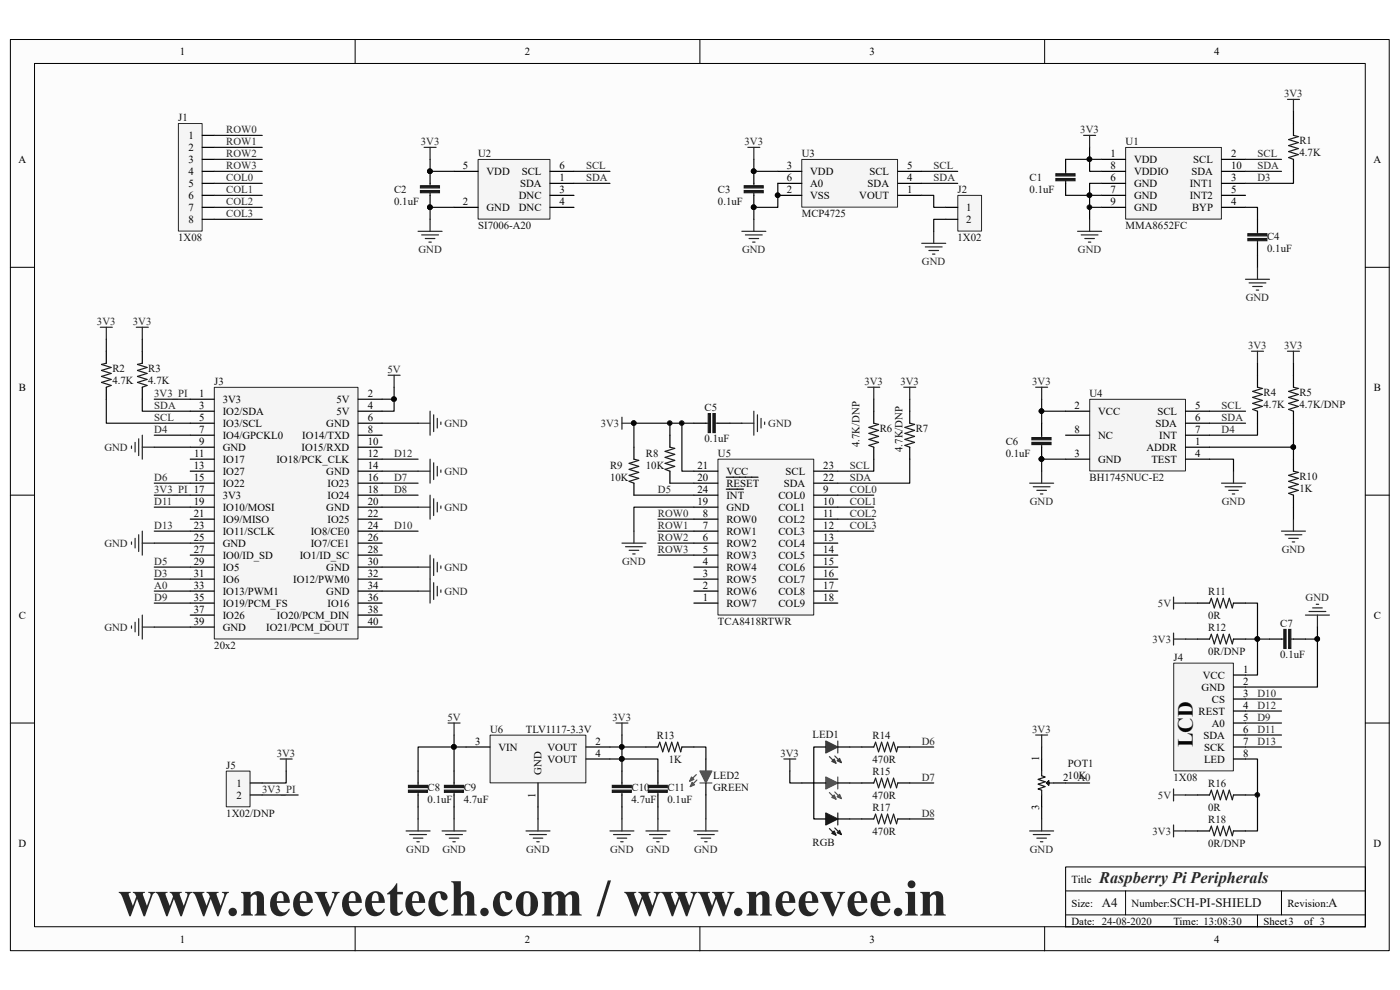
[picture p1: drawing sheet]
<svg xmlns="http://www.w3.org/2000/svg" width="297mm" height="210mm" viewBox="0 0 297 210" stroke-linecap="round" stroke-linejoin="round" font-family="sans-serif">
<path d="M2.2 8.4h292.5v193.3h-292.5z" fill="#fcfcfc"/>
<path d="M2.2 8.4h292.5v193.3h-292.5z" fill="none" stroke="#000" stroke-width=".21"/>
<path d="M7.4 13.5h282.2v183.1h-282.2z" fill="#fcfcfc"/>
<g fill="none" stroke="#000" stroke-width=".21">
<path d="M7.3 13.5h282.3v183.1h-282.3zM75.3 8.4v5.1M148.5 8.4v5.1M221.6 8.4v5.1M2.2 56.7h5.1M289.7 56.7h5.1M2.2 105h5.1M289.7 105h5.1M2.2 153.4h5.1M289.7 153.4h5.1M75.3 196.6v5.1M148.5 196.6v5.1"/>
<path d="M221.6 196.6v5.1M226.1 183.9h63.6v12.7h-63.6zM226.1 189h63.6M226.1 194.1h63.6M238.8 189v5.1M266.8 194.1v2.5M271.9 189v5.1"/>
</g>
<path d="M249 140.7h12.7v22.8h-12.7z" fill="#f5f5f5"/>
<path d="M249 140.7h12.7v22.8h-12.7z" fill="none" stroke="#262626" stroke-width=".21"/>
<g fill="none" stroke="#000" stroke-width=".25">
<path d="M22.6 74.5v2.6M30.2 74.5v2.6M22.6 82.1v2.6M30.2 82.1v2.6M254.1 127.9h2.5M254.1 135.6h2.5M261.7 127.9h2.5M261.7 135.6h2.5M269.3 135.6h2.6M274.4 135.6h2.6M261.7 143.2h2.5M261.7 145.7h2.5"/>
<path d="M261.7 148.3h2.5M261.7 150.8h2.5M261.7 153.4h2.5M261.7 155.9h2.5M261.7 158.5h2.5M254.1 168.6h2.5M254.1 176.3h2.5M261.7 161h2.5M261.7 168.6h2.5M261.7 176.3h2.5"/>
</g>
<path d="M22.6 77.1l-1.1 .2 2.1 .6-2.1 .7 2.1 .6-2.1 .7 2.1 .6-2.1 .6 2.1 .7-1 .3M30.2 77.1l-1 .2 2 .6-2 .7 2 .6-2 .7 2 .6-2 .6 2 .7-1 .3M256.6 127.9l.4-1 .6 2.1 .7-2.1 .6 2.1 .6-2.1 .7 2.1 .6-2.1 .6 2.1 .3-1.1M256.6 135.6l.4-1 .6 2 .7-2 .6 2 .6-2 .7 2 .6-2 .6 2 .3-1M271.9 135.6h.5M273.9 135.6h.5M256.6 168.6l.4-1 .6 2.1 .7-2.1 .6 2.1 .6-2.1 .7 2.1 .6-2.1 .6 2.1 .3-1.1M256.6 176.3l.4-1 .6 2 .7-2 .6 2 .6-2 .7 2 .6-2 .6 2 .3-1" fill="none" stroke="#1c1c1c" stroke-width=".25"/>
<path d="M249 126.7v2.5M249 127.9h2.5M277 130.5h5M277.7 129.7h3.6M278.5 129h2M279.2 128.2h.5M279.5 130.5v2.5M249 167.4v2.5M249 168.6h2.5" fill="none" stroke="#262626" stroke-width=".25"/>
<g fill="#1c1c1c" stroke="#1c1c1c" stroke-width=".25">
<path d="M273.4 133.5h.4v4.1h-.4z" fill-rule="evenodd"/>
<path d="M272.4 133.5h.4v4.1h-.4z" fill-rule="evenodd"/>
</g>
<path d="M104 156h20.3v10.1h-20.3z" fill="#f5f5f5"/>
<path d="M104 156h20.3v10.1h-20.3z" fill="none" stroke="#262626" stroke-width=".21"/>
<g fill="none" stroke="#000" stroke-width=".25">
<path d="M98.9 158.5h5.1M124.3 158.5h5.1M137 158.5h2.6M144.7 158.5h2.5M175.2 158.5h-2.6v15.2h2.6M177.7 158.5h2.6M182.8 158.5h2.6M190.5 158.5h2.5M88.7 163.6v2.5M88.7 168.6v2.6M96.3 163.6v2.5M96.3 168.6v2.6"/>
<path d="M114.1 166.1v5.1M124.3 161h5.1M131.9 163.6v2.5M131.9 168.6v2.6M139.6 163.6v2.5M139.6 168.6v2.6M149.8 161v2.6M149.8 166.1v2.5M170.1 166.1h5.1M177.7 166.1h2.6M177.7 173.7h2.6M182.8 166.1h2.6"/>
<path d="M182.8 173.7h2.6M190.5 166.1h2.5M190.5 173.7h2.5"/>
</g>
<g fill="none" stroke="#262626" stroke-width=".25">
<path d="M95.1 153.4h2.5M96.3 153.4v2.5M86.2 176.3h5M86.9 177h3.6M87.7 177.8h2M88.4 178.6h.6M88.7 173.7v2.6M93.8 176.3h5.1M94.5 177h3.6M95.3 177.8h2M96.1 178.6h.5M96.3 173.7v2.6"/>
<path d="M111.6 176.3h5.1M112.4 177h3.5M113.1 177.8h2.1M113.9 178.6h.5M114.1 173.7v2.6M129.4 176.3h5.1M130.2 177h3.5M130.9 177.8h2.1M131.7 178.6h.5M131.9 173.7v2.6M137 176.3h5.1M137.8 177h3.6"/>
<path d="M138.6 177.8h2M139.3 178.6h.5M139.6 173.7v2.6M147.2 176.3h5.1M148 177h3.5M148.7 177.8h2.1M149.5 178.6h.5M149.8 173.7v2.6"/>
</g>
<g fill="none" stroke="#1c1c1c" stroke-width=".25">
<path d="M139.6 158.5l.4-1 .6 2 .6-2 .7 2 .6-2 .6 2 .7-2 .6 2 .3-1M185.4 158.5l.4-1 .6 2 .6-2 .7 2 .6-2 .6 2 .7-2 .6 2 .3-1M88.7 166.1v.5M88.7 168.1v.5M96.3 166.1v.5M96.3 168.1v.5M131.9 166.1v.5M131.9 168.1v.5M139.6 166.1v.5M139.6 168.1v.5M176 175.8l1.4 1.4M177.1 175.6l1.4 1.4"/>
<path d="M177.7 172.5v2.5M185.4 166.1l.4-1 .6 2 .6-2 .7 2 .6-2 .6 2 .7-2 .6 2 .3-1M185.4 173.7l.4-1 .6 2.1 .6-2.1 .7 2.1 .6-2.1 .6 2.1 .7-2.1 .6 2.1 .3-1.1"/>
</g>
<g fill="#1c1c1c" stroke="#1c1c1c" stroke-width=".25">
<path d="M176.5 176.8l.5-.5 .4 .9z"/>
<path d="M178.1 176.1l.4 .9-.9-.3z"/>
<path d="M175.2 172.5l2.5 1.2-2.5 1.3z"/>
<path d="M94.3 167.6h4v.5h-4z" fill-rule="evenodd"/>
<path d="M94.3 166.6h4v.5h-4z" fill-rule="evenodd"/>
<path d="M129.9 167.6h4v.5h-4z" fill-rule="evenodd"/>
<path d="M129.9 166.6h4v.5h-4z" fill-rule="evenodd"/>
<path d="M86.7 166.6h4v.5h-4z" fill-rule="evenodd"/>
<path d="M86.7 167.6h4v.5h-4z" fill-rule="evenodd"/>
<path d="M137.5 166.6h4.1v.5h-4.1z" fill-rule="evenodd"/>
<path d="M137.5 167.6h4.1v.5h-4.1z" fill-rule="evenodd"/>
</g>
<path d="M147.7 164.3l-1.4 1.4M147.8 165.5l-1.4 1.4M148.5 166.1h2.5M176 168.1l1.4 1.4M177.1 168l1.4 1.4M177.7 164.8v2.6" fill="none" stroke="#4f4f4f" stroke-width=".25"/>
<g fill="#4f4f4f" stroke="#4f4f4f" stroke-width=".25">
<path d="M146.7 164.8l.5 .5-.9 .4z"/>
<path d="M146.8 166l.5 .5-.9 .4z"/>
<path d="M148.5 163.6h2.5l-1.2 2.5z"/>
<path d="M176.5 169.2l.5-.6 .4 .9z"/>
<path d="M178.1 168.5l.4 .9-.9-.4z"/>
<path d="M175.2 164.8l2.5 1.3-2.5 1.3z"/>
</g>
<path d="M177.7 157.2v2.5M176 160.5l1.4 1.4M177.1 160.4l1.4 1.4" fill="none" stroke="#3d3d3d" stroke-width=".25"/>
<g fill="#3d3d3d" stroke="#3d3d3d" stroke-width=".25">
<path d="M176.5 161.5l.5-.5 .4 .9z"/>
<path d="M177.6 161.4l.5-.5 .4 .9z"/>
<path d="M175.2 157.2l2.5 1.3-2.5 1.2z"/>
</g>
<path d="M231.2 84.8h20.3v15.1h-20.3z" fill="#f5f5f5"/>
<path d="M231.2 84.7h20.3v15.2h-20.3z" fill="none" stroke="#262626" stroke-width=".21"/>
<path d="M266.8 79.6v2.5M221 89.8v2.5M221 94.9v2.5M226.1 87.2h5.1M226.1 97.4h5.1M226.1 92.3h5.1M251.5 94.9h5.1M251.5 87.2h5.1M251.5 97.4h5.1M251.5 89.8h5.1M251.5 92.3h5.1M266.8 87.2v2.6" fill="none" stroke="#000" stroke-width=".25"/>
<path d="M221 92.3v.5M221 94.4v.5M266.8 82.1l1 .3-2 .6 2 .7-2 .6 2 .6-2 .7 2 .6-2 .7 1 .3" fill="none" stroke="#1c1c1c" stroke-width=".25"/>
<path d="M221 100v2.5M261.7 100v2.5M218.4 102.5h5.1M219.2 103.3h3.6M220 104h2M220.7 104.8h.5M259.1 102.5h5.1M259.9 103.3h3.6M260.7 104h2M261.4 104.8h.5" fill="none" stroke="#262626" stroke-width=".25"/>
<g fill="#1c1c1c" stroke="#1c1c1c" stroke-width=".25">
<path d="M218.9 92.8h4.1v.5h-4.1z" fill-rule="evenodd"/>
<path d="M218.9 93.8h4.1v.5h-4.1z" fill-rule="evenodd"/>
</g>
<circle cx="221" cy="97.4" r=".49" fill="#0e0e0e" stroke="#0e0e0e" stroke-width=".21"/>
<path d="M238.8 31.3h20.3v15.2h-20.3z" fill="#f5f5f5"/>
<path d="M238.8 31.3h20.3v15.2h-20.3z" fill="none" stroke="#262626" stroke-width=".21"/>
<g fill="none" stroke="#000" stroke-width=".25">
<path d="M226.1 33.8v2.6M226.1 38.9v2.5M233.7 33.8h5.1M233.7 38.9h5.1M233.7 36.4h5.1M259.1 33.8h5.1M259.1 38.9h5.1M259.1 36.4h5.1M274.4 26.2v2.5M274.4 33.8v2.6M233.7 44h5.1M233.7 41.4h5.1"/>
<path d="M259.1 44h5.1M259.1 41.4h5.1M266.8 46.5v2.6M266.8 51.6v2.6"/>
</g>
<path d="M228.6 49.1h5.1M229.4 49.8h3.5M230.1 50.6h2.1M230.9 51.4h.5M231.2 46.5v2.6M264.2 59.2h5.1M266.8 56.7v2.5M265 60h3.6M265.8 60.8h2M266.5 61.5h.5" fill="none" stroke="#262626" stroke-width=".25"/>
<path d="M226.1 36.4v.5M226.1 38.4v.5M274.4 28.7l1 .3-2 .6 2 .6-2 .7 2 .6-2 .7 2 .6-2 .6 1 .4M266.8 49.1v.5M266.8 51.1v.5" fill="none" stroke="#1c1c1c" stroke-width=".25"/>
<g fill="#1c1c1c" stroke="#1c1c1c" stroke-width=".25">
<path d="M224 36.9h4.1v.4h-4.1z" fill-rule="evenodd"/>
<path d="M224 37.9h4.1v.4h-4.1z" fill-rule="evenodd"/>
<path d="M264.7 50.6h4.1v.5h-4.1z" fill-rule="evenodd"/>
<path d="M264.7 49.6h4.1v.4h-4.1z" fill-rule="evenodd"/>
</g>
<path d="M170.1 33.9h20.3v10h-20.3z" fill="#f5f5f5"/>
<path d="M170.1 33.8h20.3v10.1h-20.3z" fill="none" stroke="#262626" stroke-width=".21"/>
<path d="M159.9 36.4v2.5M165 36.4h5.1M165 38.9h5.1M190.5 36.4h5M190.5 38.9h5M159.9 41.4v2.6M165 41.4h5.1M190.5 41.4h5" fill="none" stroke="#000" stroke-width=".25"/>
<g fill="#0e0e0e" stroke="#0e0e0e" stroke-width=".21">
<circle cx="165" cy="41.4" r=".49"/>
<circle cx="159.9" cy="44" r=".49"/>
<circle cx="159.9" cy="36.3" r=".49"/>
</g>
<path d="M159.9 38.9v.5M159.9 40.9v.5" fill="none" stroke="#1c1c1c" stroke-width=".25"/>
<g fill="#1c1c1c" stroke="#1c1c1c" stroke-width=".25">
<path d="M157.9 39.4h4v.5h-4z" fill-rule="evenodd"/>
<path d="M157.9 40.4h4v.5h-4z" fill-rule="evenodd"/>
</g>
<path d="M157.4 49.1h5.1M158.1 49.8h3.6M158.9 50.6h2M159.7 51.4h.5M159.9 46.5v2.6" fill="none" stroke="#262626" stroke-width=".25"/>
<path d="M101.5 33.9h15.2v12.6h-15.2z" fill="#f5f5f5"/>
<path d="M101.4 33.8h15.3v12.7h-15.3z" fill="none" stroke="#262626" stroke-width=".21"/>
<path d="M91.2 36.4v2.5M96.3 36.4h5.1M116.7 38.9h5.1M116.7 36.4h5.1M91.2 41.4v2.6M96.3 44h5.1M116.7 44h5.1M116.7 41.4h5.1M221 161v2.6M221 168.6v2.6M223.5 166.1h2.6" fill="none" stroke="#000" stroke-width=".25"/>
<path d="M91.2 38.9v.5M91.2 40.9v.5M221 163.6v1l.7 .2-1.5 .5 1.5 .5-1.5 .6 1.5 .5-1.5 .5 .8 .2v1M222.3 166.1v-.3l-.3 .3 .5 .5v-1l-.5 .5h1.5M222.3 165.8v.6h.2" fill="none" stroke="#1c1c1c" stroke-width=".25"/>
<g fill="#1c1c1c" stroke="#1c1c1c" stroke-width=".25">
<path d="M89.2 39.4h4v.5h-4z" fill-rule="evenodd"/>
<path d="M89.2 40.4h4v.5h-4z" fill-rule="evenodd"/>
</g>
<g fill="#0e0e0e" stroke="#0e0e0e" stroke-width=".21">
<circle cx="91.2" cy="44" r=".49"/>
<circle cx="91.2" cy="36.3" r=".49"/>
</g>
<g fill="none" stroke="#262626" stroke-width=".25">
<path d="M90 31.3h2.5M91.2 31.3v2.5M158.7 31.3h2.5M159.9 31.3v2.5M229.9 28.7h2.5M231.2 28.7v2.6M273.1 21.1h2.6M274.4 21.1v2.5M88.7 49.1h5.1M89.5 49.8h3.5M90.2 50.6h2.1M91 51.4h.5"/>
<path d="M91.2 46.5v2.6M21.3 69.4h2.5M22.6 69.4v2.6M28.9 69.4h2.6M30.2 69.4v2.6M265.5 74.5h2.5M266.8 74.5v2.6M219.7 82.1h2.6M221 82.1v2.6M249 134.3v2.5M249 135.6h2.5M130.7 153.4h2.5"/>
<path d="M131.9 153.4v2.5M219.7 155.9h2.6M221 155.9v2.6M166.3 161h2.5M167.6 161v2.6M218.4 176.3h5.1M219.2 177h3.6M220 177.8h2M220.7 178.6h.5M221 173.7v2.6M249 175v2.5M249 176.3h2.5"/>
</g>
<path d="M203.2 41.5h5v7.5h-5z" fill="#f5f5f5"/>
<path d="M203.2 41.4h5v7.6h-5z" fill="none" stroke="#262626" stroke-width=".21"/>
<path d="M200.6 44h2.6M200.6 46.5h2.6" fill="none" stroke="#000" stroke-width=".25"/>
<path d="M195.5 51.6h5.1M196.3 52.4h3.6M197.1 53.1h2M197.8 53.9h.5M198.1 49.1v2.5M59.4 161h2.6M60.7 161v2.6" fill="none" stroke="#262626" stroke-width=".25"/>
<path d="M48 163.6h5v7.6h-5z" fill="#f5f5f5"/>
<path d="M48 163.6h5v7.6h-5z" fill="none" stroke="#262626" stroke-width=".21"/>
<path d="M53.1 166.1h2.5M53.1 168.6h2.5" fill="none" stroke="#000" stroke-width=".25"/>
<path d="M152.4 97.5h20.2v33h-20.2z" fill="#f5f5f5"/>
<path d="M152.3 97.4h20.3v33.1h-20.3z" fill="none" stroke="#262626" stroke-width=".21"/>
<g fill="none" stroke="#000" stroke-width=".25">
<path d="M134.5 94.9v2.5M147.2 100h5.1M147.2 89.8h2.6M152.3 89.8h2.5M172.6 100h5.1M134.5 102.5v2.5M147.2 117.8h5.1M147.2 115.2h5.1M147.2 112.7h5.1M147.2 110.1h5.1M147.2 105h5.1M147.2 107.6h5.1"/>
<path d="M147.2 102.5h5.1M154.1 101.2h6.7M154.1 103.8h3.6M172.6 117.8h5.1M172.6 115.2h5.1M172.6 112.7h5.1M172.6 110.1h5.1M172.6 105h5.1M172.6 107.6h5.1M172.6 102.5h5.1M147.2 127.9h5.1M147.2 125.4h5.1"/>
<path d="M147.2 122.9h5.1M147.2 120.3h5.1M172.6 127.9h5.1M172.6 125.4h5.1M172.6 122.9h5.1M172.6 120.3h5.1"/>
</g>
<path d="M134.5 97.4l1 .3-2 .6 2 .6-2 .7 2 .6-2 .6 2 .7-2 .6 1 .4M149.8 89.8h.5M151.8 89.8h.5" fill="none" stroke="#1c1c1c" stroke-width=".25"/>
<g fill="#1c1c1c" stroke="#1c1c1c" stroke-width=".25">
<path d="M150.3 87.7h.4v4.1h-.4z" fill-rule="evenodd"/>
<path d="M151.3 87.7h.4v4.1h-.4z" fill-rule="evenodd"/>
</g>
<path d="M131.9 89.8h2.6M131.9 88.5v2.6M157.4 89.8h2.5M159.9 87.2v5.1M160.7 88v3.6M161.5 88.8v2M162.2 89.5v.5M131.9 115.2h5.1M132.7 116h3.6M133.5 116.7h2M134.2 117.5h.5M134.5 112.7v2.5" fill="none" stroke="#262626" stroke-width=".25"/>
<circle cx="134.5" cy="89.8" r=".49" fill="#0e0e0e" stroke="#0e0e0e" stroke-width=".21"/>
<path d="M37.9 26.2h5v22.8h-5z" fill="#f5f5f5"/>
<path d="M37.8 26.2h5.1v22.8h-5.1z" fill="none" stroke="#262626" stroke-width=".21"/>
<g fill="none" stroke="#000" stroke-width=".25">
<path d="M42.9 28.7h2.6M42.9 31.3h2.6M42.9 33.8h2.6M42.9 36.4h2.6M42.9 38.9h2.6M42.9 41.4h2.6M42.9 44h2.6M42.9 46.5h2.6M274.4 79.6v2.5M142.1 92.3v2.6M142.1 100v2.5M185.4 87.2v2.6"/>
<path d="M185.4 94.9v2.5M193 87.2v2.6M193 94.9v2.5M274.4 87.2v2.6M274.4 97.4v2.6M274.4 105v2.6"/>
</g>
<path d="M142.1 94.9l1 .2-2 .7 2 .6-2 .6 2 .7-2 .6 2 .6-2 .7 1 .4M185.4 89.8l1 .2-2 .7 2 .6-2 .6 2 .7-2 .6 2 .6-2 .7 1 .4M193 89.8l1 .2-2 .7 2 .6-2 .6 2 .7-2 .6 2 .6-2 .7 1 .4M274.4 100l1 .2-2 .6 2 .7-2 .6 2 .7-2 .6 2 .6-2 .7 1 .3M274.4 82.1l1 .3-2 .6 2 .7-2 .6 2 .6-2 .7 2 .6-2 .7 1 .3" fill="none" stroke="#1c1c1c" stroke-width=".25"/>
<path d="M273.1 74.5h2.6M274.4 74.5v2.6M184.1 82.1h2.5M185.4 82.1v2.6M191.7 82.1h2.6M193 82.1v2.6M271.9 112.7h5.1M272.6 113.4h3.6M273.4 114.2h2M274.2 115h.5M274.4 110.1v2.6" fill="none" stroke="#262626" stroke-width=".25"/>
<g fill="none" stroke="#0e0e0e" stroke-width=".25">
<path d="M45.5 33.8h10.1M45.5 36.4h10.1M45.5 38.9h10.1M45.5 31.3h10.1M45.5 28.7h10.1M91.2 33.8v2.6h5.1M121.8 36.4h7.6M121.8 38.9h7.6M159.9 33.8v2.6h5.1M165 38.9v5.1h-5.1v2.5M195.5 36.4h7.7M195.5 38.9h7.7"/>
<path d="M226.1 33.8h7.6M231.2 31.3v5.1h2.5M233.7 38.9h-2.5v7.6M264.2 33.8h7.7M264.2 36.4h7.7M274.4 36.4v2.5h-10.2M274.4 23.6v2.6M45.5 41.4h10.1M45.5 44h10.1M45.5 46.5h10.1M96.3 44h-5.1v2.5M195.5 41.4h2.6v2.6h2.5"/>
<path d="M200.6 46.5h-2.5v2.6M226.1 41.4h7.6M231.2 44h2.5M264.2 44h2.6v2.5M266.8 54.2v2.5M22.6 72v2.5M30.2 72v2.5M266.8 77.1v2.5M274.4 77.1v2.5M22.6 84.7v5.1h17.8M30.2 84.7v2.5h10.2M142.1 89.8v2.5"/>
<path d="M144.7 89.8v10.2h2.5M147.2 89.8h-12.7v5.1M154.8 89.8h2.6M185.4 97.4v2.6h-7.7M185.4 84.7v2.5M193 97.4v5.1h-15.3M193 84.7v2.5M221 84.7v2.5M226.1 87.2h-5.1v2.6M226.1 97.4h-5.1v2.6M256.6 97.4h5.1v2.6M256.6 87.2h7.6"/>
<path d="M256.6 89.8h7.6M266.8 89.8v2.5h-10.2M274.4 89.8v5.1h-17.8M274.4 94.9v2.5M134.5 105h12.7M139.6 110.1h7.6M139.6 112.7h7.6M139.6 115.2h7.6M139.6 117.8h7.6M142.1 102.5h5.1M147.2 107.6h-12.7v5.1M177.7 110.1h7.7"/>
<path d="M177.7 112.7h7.7M177.7 105h7.7M177.7 107.6h7.7M274.4 107.6v2.5M251.5 135.6h2.6M251.5 127.9h2.6M264.2 127.9h2.6v15.3h-2.6M264.2 135.6h5.1M277 135.6h2.5v10.1h-15.3M279.5 133v2.6M96.3 155.9v2.6h2.6M129.4 158.5h7.6"/>
<path d="M131.9 155.9v5.1h-2.5M147.2 158.5h2.6v2.5M180.3 158.5h2.5M193 158.5h5.1M221 158.5v2.5M264.2 148.3h7.7M264.2 155.9h7.7M264.2 158.5h7.7M264.2 153.4h7.7M264.2 150.8h7.7M55.6 168.6h7.7M88.7 163.6v-5.1h7.6v5.1"/>
<path d="M88.7 171.2v2.5M96.3 171.2v2.5M114.1 171.2v2.5M131.9 163.6v-2.6h7.7v2.6M131.9 171.2v2.5M139.6 171.2v2.5M149.8 168.6v5.1M167.6 163.6v2.5h2.5M180.3 166.1h2.5M180.3 173.7h2.5M193 166.1h5.1M193 173.7h5.1"/>
<path d="M221 171.2v2.5M226.1 166.1h5.1M251.5 168.6h2.6M251.5 176.3h2.6M264.2 161h2.6v15.3h-2.6M264.2 168.6h2.6"/>
</g>
<g fill="#0e0e0e" stroke="#0e0e0e" stroke-width=".21">
<circle cx="266.7" cy="135.5" r=".49"/>
<circle cx="279.5" cy="135.5" r=".49"/>
<circle cx="266.7" cy="168.6" r=".49"/>
<circle cx="96.3" cy="158.4" r=".49"/>
<circle cx="131.9" cy="161" r=".49"/>
<circle cx="131.9" cy="158.4" r=".49"/>
<circle cx="221" cy="87.2" r=".49"/>
<circle cx="221" cy="97.4" r=".49"/>
<circle cx="231.1" cy="33.8" r=".49"/>
<circle cx="231.1" cy="41.4" r=".49"/>
<circle cx="231.1" cy="44" r=".49"/>
<circle cx="159.9" cy="36.3" r=".49"/>
<circle cx="159.9" cy="44" r=".49"/>
<circle cx="91.2" cy="36.3" r=".49"/>
<circle cx="91.2" cy="44" r=".49"/>
<circle cx="144.6" cy="89.8" r=".49"/>
<circle cx="142.1" cy="89.8" r=".49"/>
<circle cx="134.5" cy="89.8" r=".49"/>
<circle cx="274.4" cy="94.8" r=".49"/>
</g>
<path d="M45.5 82.2h30.4v53.4h-30.4z" fill="#f5f5f5"/>
<path d="M45.5 82.2h30.4v53.4h-30.4z" fill="none" stroke="#262626" stroke-width=".21"/>
<g fill="none" stroke="#000" stroke-width=".25">
<path d="M40.4 84.7h5.1M40.4 87.2h5.1M40.4 89.8h5.1M40.4 92.3h5.1M40.4 94.9h5.1M40.4 97.4h5.1M40.4 100h5.1M76 84.7h5.1M76 87.2h5.1M76 89.8h5.1M76 92.3h5.1M76 94.9h5.1"/>
<path d="M76 97.4h5.1M76 100h5.1M40.4 102.5h5.1M40.4 105h5.1M40.4 107.6h5.1M40.4 110.1h5.1M40.4 112.7h5.1M40.4 115.2h5.1M40.4 117.8h5.1M76 102.5h5.1M76 105h5.1M76 107.6h5.1"/>
<path d="M76 110.1h5.1M76 112.7h5.1M76 115.2h5.1M76 117.8h5.1M40.4 120.3h5.1M40.4 122.9h5.1M40.4 125.4h5.1M40.4 127.9h5.1M40.4 130.5h5.1M40.4 133h5.1M76 120.3h5.1M76 122.9h5.1"/>
<path d="M76 125.4h5.1M76 127.9h5.1M76 130.5h5.1M76 133h5.1"/>
</g>
<g fill="none" stroke="#0e0e0e" stroke-width=".25">
<path d="M32.7 84.7h7.7M32.7 94.9h7.7M32.7 92.3h7.7M81.1 89.8h7.6M81.1 100h7.6M81.1 97.4h7.6M83.6 82.1v2.6h-2.5M83.6 84.7v2.5h-2.5M32.7 115.2h7.7M32.7 107.6h7.7M32.7 102.5h7.7M32.7 105h7.7"/>
<path d="M32.7 112.7h7.7M81.1 107.6h7.6M81.1 102.5h7.6M81.1 105h7.6M81.1 112.7h7.6M32.7 133h7.7M32.7 125.4h7.7M32.7 120.3h7.7M32.7 122.9h7.7M32.7 127.9h7.7M81.1 125.4h7.6M81.1 120.3h7.6"/>
<path d="M60.7 163.6v2.5h-5.1"/>
</g>
<g fill="none" stroke="#262626" stroke-width=".25">
<path d="M82.3 79.6h2.6M83.6 79.6v2.5M27.9 94.6v.5M28.7 93.8v2.1M29.4 93.1v3.5M30.2 92.3v5.1M30.2 94.9h2.5M88.7 89.8h2.5M88.7 100h2.5M91.2 87.2v5.1M91.2 97.4v5.1M92 88v3.6"/>
<path d="M92 98.2v3.5M92.8 88.8v2M92.8 98.9v2.1M93.5 89.5v.5M93.5 99.7v.5M27.9 115v.5M28.7 114.2v2M29.4 113.4v3.6M30.2 112.7v5.1M30.2 115.2h2.5M88.7 107.6h2.5M91.2 105v5.1"/>
<path d="M91.2 117.8v10.1M92 105.8v3.6M92 118.5v3.6M92.8 106.6v2M92.8 119.3v2M93.5 107.3v.5M27.9 132.8v.5M28.7 132v2M29.4 131.2v3.6M30.2 130.5v5.1M30.2 133h2.5M88.7 120.3h2.5"/>
<path d="M88.7 125.4h2.5M92 123.6v3.6M92.8 124.4v2M93.5 120.1v.5M93.5 125.1v.6"/>
</g>
<circle cx="83.6" cy="84.7" r=".49" fill="#0e0e0e" stroke="#0e0e0e" stroke-width=".21"/>
<text font-size="11" fill="#262626" x="25.1" y="194.2">www.neeveetech.com / www.neevee.in</text>
<text font-size="4.6" fill="#0e0e0e" x="253.1" y="158.5" transform="rotate(-90 253.1 158.5)">LCD</text>
<text font-size="3.4" fill="#262626" x="233.2" y="187.2">Raspberry Pi Peripherals</text>
<g font-size="2.8" fill="#0e0e0e">
<text x="233.7" y="192.5">A4</text>
<text x="248.2" y="192.5">SCH-PI-SHIELD</text>
<text x="281.8" y="192.5">A</text>
</g>
<g font-size="2.3">
<text x="38.2" y="11.7">1</text>
<text x="111.3" y="11.7">2</text>
<text x="184.5" y="11.7">3</text>
<text x="257.6" y="11.7">4</text>
<text x="40" y="29.5">1</text>
<text x="3.9" y="34.6">A</text>
<text x="40" y="32">2</text>
<text x="40" y="34.6">3</text>
<text x="98.2" y="35.9">5</text>
<text x="118.7" y="35.9">6</text>
<text x="166.9" y="35.9">3</text>
<text x="192.5" y="35.9">5</text>
<text x="235.6" y="33.3">1</text>
<text x="235.6" y="35.9">8</text>
<text x="240.6" y="34.6">VDD</text>
<text x="253.2" y="34.6">SCL</text>
<text x="261.2" y="33.3">2</text>
<text x="261.2" y="35.9">10</text>
<text x="291.4" y="34.6">A</text>
<text x="40" y="37.1">4</text>
<text x="40" y="39.7">5</text>
<text x="103.2" y="37.1">VDD</text>
<text x="110.3" y="39.7">SDA</text>
<text x="110.7" y="37.1">SCL</text>
<text x="118.7" y="38.4">1</text>
<text x="118.7" y="40.9">3</text>
<text x="166.9" y="40.9">2</text>
<text x="166.9" y="38.4">6</text>
<text x="171.9" y="37.1">VDD</text>
<text x="171.9" y="39.7">A0</text>
<text x="184.1" y="39.7">SDA</text>
<text x="184.4" y="37.1">SCL</text>
<text x="192.5" y="40.9">1</text>
<text x="192.5" y="38.4">4</text>
<text x="235.6" y="38.4">6</text>
<text x="235.6" y="40.9">7</text>
<text x="240.6" y="39.7">GND</text>
<text x="240.6" y="37.1">VDDIO</text>
<text x="252.4" y="39.7">INT1</text>
<text x="252.8" y="37.1">SDA</text>
<text x="261.2" y="38.4">3</text>
<text x="261.2" y="40.9">5</text>
<text x="40" y="42.2">6</text>
<text x="40" y="44.7">7</text>
<text x="40" y="47.3">8</text>
<text x="98.2" y="43.5">2</text>
<text x="103.2" y="44.7">GND</text>
<text x="110.1" y="42.2">DNC</text>
<text x="110.1" y="44.7">DNC</text>
<text x="118.7" y="43.5">4</text>
<text x="171.9" y="42.2">VSS</text>
<text x="182.3" y="42.2">VOUT</text>
<text x="205" y="44.7">1</text>
<text x="205" y="47.3">2</text>
<text x="235.6" y="43.5">9</text>
<text x="240.6" y="42.2">GND</text>
<text x="240.6" y="44.7">GND</text>
<text x="252.4" y="42.2">INT2</text>
<text x="252.9" y="44.7">BYP</text>
<text x="261.2" y="43.5">4</text>
<text x="4" y="82.9">B</text>
<text x="291.5" y="82.9">B</text>
<text x="42.2" y="84.2">1</text>
<text x="42.2" y="86.7">3</text>
<text x="42.2" y="89.3">5</text>
<text x="47.2" y="85.5">3V3</text>
<text x="47.2" y="88">IO2/SDA</text>
<text x="71.4" y="85.5">5V</text>
<text x="71.4" y="88">5V</text>
<text x="78" y="84.2">2</text>
<text x="78" y="86.7">4</text>
<text x="78" y="89.3">6</text>
<text x="228" y="86.7">2</text>
<text x="233" y="88">VCC</text>
<text x="245.5" y="88">SCL</text>
<text x="253.5" y="86.7">5</text>
<text x="253.5" y="89.3">6</text>
<text x="42.2" y="91.8">7</text>
<text x="42.2" y="94.4">9</text>
<text x="47.2" y="90.6">IO3/SCL</text>
<text x="47.2" y="93.1">IO4/GPCKL0</text>
<text x="47.2" y="95.6">GND</text>
<text x="64" y="95.6">IO15/RXD</text>
<text x="64.1" y="93.1">IO14/TXD</text>
<text x="69.2" y="90.6">GND</text>
<text x="78" y="91.8">8</text>
<text x="78" y="94.4">10</text>
<text x="228" y="91.8">8</text>
<text x="233" y="93.1">NC</text>
<text x="243.2" y="95.6">ADDR</text>
<text x="245.2" y="90.6">SDA</text>
<text x="245.9" y="93.1">INT</text>
<text x="253.5" y="94.4">1</text>
<text x="253.5" y="91.8">7</text>
<text x="41.1" y="99.4">13</text>
<text x="41.1" y="102">15</text>
<text x="41.2" y="96.9">11</text>
<text x="47.2" y="98.2">IO17</text>
<text x="47.2" y="100.7">IO27</text>
<text x="58.6" y="98.2">IO18/PCK_CLK</text>
<text x="69.2" y="100.7">GND</text>
<text x="78" y="96.9">12</text>
<text x="78" y="99.4">14</text>
<text x="78" y="102">16</text>
<text x="148" y="102">20</text>
<text x="148" y="99.4">21</text>
<text x="154.1" y="100.7">VCC</text>
<text x="166.7" y="100.7">SCL</text>
<text x="174.7" y="102">22</text>
<text x="174.7" y="99.4">23</text>
<text x="228" y="96.9">3</text>
<text x="233" y="98.2">GND</text>
<text x="244.3" y="98.2">TEST</text>
<text x="253.5" y="96.9">4</text>
<text x="41.1" y="107.1">19</text>
<text x="47.2" y="103.3">IO22</text>
<text x="47.2" y="105.8">3V3</text>
<text x="69.5" y="103.3">IO23</text>
<text x="69.5" y="105.8">IO24</text>
<text x="78" y="104.6">18</text>
<text x="78" y="107.1">20</text>
<text x="148" y="107.1">19</text>
<text x="148" y="104.6">24</text>
<text x="154.1" y="103.3">RESET</text>
<text x="154.1" y="105.8">INT</text>
<text x="165.1" y="105.8">COL0</text>
<text x="166.3" y="103.3">SDA</text>
<text x="174.7" y="104.6">9</text>
<text x="174.7" y="107.1">10</text>
<text x="41.1" y="109.6">21</text>
<text x="41.1" y="112.2">23</text>
<text x="47.2" y="108.4">IO10/MOSI</text>
<text x="47.2" y="110.9">IO9/MISO</text>
<text x="47.2" y="113.5">IO11/SCLK</text>
<text x="65.9" y="113.5">IO8/CE0</text>
<text x="69.2" y="108.4">GND</text>
<text x="69.5" y="110.9">IO25</text>
<text x="78" y="109.6">22</text>
<text x="78" y="112.2">24</text>
<text x="149.1" y="112.2">7</text>
<text x="149.1" y="109.6">8</text>
<text x="154.1" y="113.5">ROW1</text>
<text x="154.1" y="110.9">ROW0</text>
<text x="154.1" y="108.4">GND</text>
<text x="165.1" y="108.4">COL1</text>
<text x="165.1" y="110.9">COL2</text>
<text x="165.1" y="113.5">COL3</text>
<text x="174.7" y="109.6">11</text>
<text x="174.7" y="112.2">12</text>
<text x="41.1" y="114.7">25</text>
<text x="41.1" y="117.3">27</text>
<text x="41.1" y="119.8">29</text>
<text x="47.2" y="116">GND</text>
<text x="47.2" y="118.5">IO0/ID_SD</text>
<text x="63.6" y="118.5">IO1/ID_SC</text>
<text x="65.9" y="116">IO7/CE1</text>
<text x="78" y="114.7">26</text>
<text x="78" y="117.3">28</text>
<text x="78" y="119.8">30</text>
<text x="149.1" y="119.8">4</text>
<text x="149.1" y="117.3">5</text>
<text x="149.1" y="114.7">6</text>
<text x="154.1" y="118.5">ROW3</text>
<text x="154.1" y="116">ROW2</text>
<text x="165.1" y="116">COL4</text>
<text x="165.1" y="118.5">COL5</text>
<text x="174.7" y="114.7">13</text>
<text x="174.7" y="117.3">14</text>
<text x="174.7" y="119.8">15</text>
<text x="41.1" y="122.3">31</text>
<text x="41.1" y="124.9">33</text>
<text x="47.2" y="121.1">IO5</text>
<text x="47.2" y="123.6">IO6</text>
<text x="62.2" y="123.6">IO12/PWM0</text>
<text x="69.2" y="121.1">GND</text>
<text x="78" y="122.3">32</text>
<text x="78" y="124.9">34</text>
<text x="149.1" y="124.9">2</text>
<text x="149.1" y="122.3">3</text>
<text x="154.1" y="123.6">ROW5</text>
<text x="154.1" y="121.1">ROW4</text>
<text x="165.1" y="121.1">COL6</text>
<text x="165.1" y="123.6">COL7</text>
<text x="174.7" y="122.3">16</text>
<text x="174.7" y="124.9">17</text>
<text x="4" y="131.3">C</text>
<text x="41.1" y="127.4">35</text>
<text x="41.1" y="130">37</text>
<text x="47.2" y="126.2">IO13/PWM1</text>
<text x="47.2" y="128.7">IO19/PCM_FS</text>
<text x="47.2" y="131.3">IO26</text>
<text x="58.8" y="131.3">IO20/PCM_DIN</text>
<text x="69.2" y="126.2">GND</text>
<text x="69.5" y="128.7">IO16</text>
<text x="78" y="127.4">36</text>
<text x="78" y="130">38</text>
<text x="149.1" y="127.4">1</text>
<text x="154.1" y="128.7">ROW7</text>
<text x="154.1" y="126.2">ROW6</text>
<text x="165.1" y="126.2">COL8</text>
<text x="165.1" y="128.7">COL9</text>
<text x="174.7" y="127.4">18</text>
<text x="291.5" y="131.3">C</text>
<text x="41.1" y="132.5">39</text>
<text x="47.2" y="133.8">GND</text>
<text x="56.5" y="133.8">IO21/PCM_DOUT</text>
<text x="78" y="132.5">40</text>
<text x="255.2" y="144">VCC</text>
<text x="263.7" y="142.7">1</text>
<text x="254.9" y="146.5">GND</text>
<text x="257.1" y="149.1">CS</text>
<text x="263.7" y="145.2">2</text>
<text x="263.7" y="147.8">3</text>
<text x="254.3" y="151.6">REST</text>
<text x="257.1" y="154.1">A0</text>
<text x="263.7" y="150.3">4</text>
<text x="263.7" y="152.9">5</text>
<text x="263.7" y="155.4">6</text>
<text x="100.8" y="158">3</text>
<text x="105.7" y="159.3">VIN</text>
<text x="116.2" y="159.3">VOUT</text>
<text x="116.2" y="161.8">VOUT</text>
<text x="126.4" y="158">2</text>
<text x="126.4" y="160.5">4</text>
<text x="220.5" y="161.5" transform="rotate(-90 220.5 161.5)">1</text>
<text x="255.3" y="156.7">SDA</text>
<text x="255.4" y="159.3">SCK</text>
<text x="255.4" y="161.8">LED</text>
<text x="263.7" y="158">7</text>
<text x="263.7" y="160.5">8</text>
<text x="50.2" y="166.9">1</text>
<text x="114.9" y="164.3" transform="rotate(-90 114.9 164.3)">GND</text>
<text x="225.6" y="165.6">210K</text>
<text x="50.2" y="169.4">2</text>
<text x="113.6" y="169.3" transform="rotate(-90 113.6 169.3)">1</text>
<text x="220.5" y="171.8" transform="rotate(-90 220.5 171.8)">3</text>
<text x="3.9" y="179.6">D</text>
<text x="291.4" y="179.6">D</text>
<text x="227.3" y="187.2">Title</text>
<text x="227.3" y="192.3">Size:</text>
<text x="227.3" y="196.1">Date: 24-08-2020</text>
<text x="240.1" y="192.3">Number:</text>
<text x="249" y="196.1">Time: 13:08:30</text>
<text x="268.1" y="196.1">Sheet3</text>
<text x="273.1" y="192.3">Revision:</text>
<text x="276.7" y="196.1">of 3</text>
<text x="38.2" y="199.9">1</text>
<text x="111.3" y="199.9">2</text>
<text x="184.5" y="199.9">3</text>
<text x="257.6" y="199.9">4</text>
</g>
<g font-size="2.3" fill="#262626">
<text x="272.4" y="20.6">3V3</text>
<text x="48" y="28.2">ROW0</text>
<text x="229.2" y="28.2">3V3</text>
<text x="48" y="30.8">ROW1</text>
<text x="48" y="33.3">ROW2</text>
<text x="48" y="35.9">ROW3</text>
<text x="89.3" y="30.8">3V3</text>
<text x="124.3" y="35.9">SCL</text>
<text x="157.9" y="30.8">3V3</text>
<text x="198.1" y="35.9">SCL</text>
<text x="266.8" y="33.3">SCL</text>
<text x="266.8" y="35.9">SDA</text>
<text x="48" y="38.4">COL0</text>
<text x="48" y="40.9">COL1</text>
<text x="124.3" y="38.4">SDA</text>
<text x="198.1" y="38.4">SDA</text>
<text x="266.8" y="38.4">D3</text>
<text x="48" y="43.5">COL2</text>
<text x="48" y="46">COL3</text>
<text x="88.8" y="53.7">GND</text>
<text x="157.4" y="53.7">GND</text>
<text x="228.7" y="53.7">GND</text>
<text x="195.6" y="56.2">GND</text>
<text x="264.3" y="63.8">GND</text>
<text x="20.6" y="68.9">3V3</text>
<text x="28.2" y="68.9">3V3</text>
<text x="264.8" y="74">3V3</text>
<text x="272.4" y="74">3V3</text>
<text x="82.2" y="79.1">5V</text>
<text x="183.4" y="81.7">3V3</text>
<text x="191" y="81.7">3V3</text>
<text x="219" y="81.7">3V3</text>
<text x="32.7" y="89.3">SCL</text>
<text x="32.7" y="86.7">SDA</text>
<text x="32.7" y="84.2">3V3_PI</text>
<text x="259.2" y="86.7">SCL</text>
<text x="259.2" y="89.3">SDA</text>
<text x="22.1" y="95.6">GND</text>
<text x="32.7" y="91.8">D4</text>
<text x="94.3" y="90.6">GND</text>
<text x="127.5" y="90.6">3V3</text>
<text x="163" y="90.6">GND</text>
<text x="259.2" y="91.8">D4</text>
<text x="32.7" y="102">D6</text>
<text x="83.6" y="96.9">D12</text>
<text x="83.6" y="102">D7</text>
<text x="94.3" y="100.7">GND</text>
<text x="180.3" y="99.4">SCL</text>
<text x="180.3" y="102">SDA</text>
<text x="32.7" y="104.6">3V3_PI 17</text>
<text x="32.7" y="107.1">D11</text>
<text x="83.6" y="104.6">D8</text>
<text x="139.6" y="104.6">D5</text>
<text x="180.3" y="104.6">COL0</text>
<text x="180.3" y="107.1">COL1</text>
<text x="218.5" y="107.1">GND</text>
<text x="259.2" y="107.1">GND</text>
<text x="32.7" y="112.2">D13</text>
<text x="83.6" y="112.2">D10</text>
<text x="94.3" y="108.4">GND</text>
<text x="139.6" y="109.6">ROW0</text>
<text x="139.6" y="112.2">ROW1</text>
<text x="180.3" y="109.6">COL2</text>
<text x="180.3" y="112.2">COL3</text>
<text x="22.1" y="116">GND</text>
<text x="32.7" y="119.8">D5</text>
<text x="132" y="119.8">GND</text>
<text x="139.6" y="114.7">ROW2</text>
<text x="139.6" y="117.3">ROW3</text>
<text x="271.9" y="117.3">GND</text>
<text x="32.7" y="122.3">D3</text>
<text x="32.7" y="124.9">A0</text>
<text x="94.3" y="121.1">GND</text>
<text x="32.7" y="127.4">D9</text>
<text x="94.3" y="126.2">GND</text>
<text x="245.7" y="128.7">5V</text>
<text x="277" y="127.4">GND</text>
<text x="22.1" y="133.8">GND</text>
<text x="244.5" y="136.4">3V3</text>
<text x="266.8" y="147.8">D10</text>
<text x="94.9" y="152.9">5V</text>
<text x="130" y="152.9">3V3</text>
<text x="219" y="155.4">3V3</text>
<text x="266.8" y="155.4">D11</text>
<text x="266.8" y="152.9">D9</text>
<text x="266.8" y="150.3">D12</text>
<text x="58.7" y="160.5">3V3</text>
<text x="165.6" y="160.5">3V3</text>
<text x="195.5" y="158">D6</text>
<text x="266.8" y="158">D13</text>
<text x="195.5" y="165.6">D7</text>
<text x="228.6" y="165.6">A0</text>
<text x="55.6" y="168.1">3V3_PI</text>
<text x="195.5" y="173.2">D8</text>
<text x="245.7" y="169.4">5V</text>
<text x="244.5" y="177">3V3</text>
<text x="86.2" y="180.8">GND</text>
<text x="93.9" y="180.8">GND</text>
<text x="111.6" y="180.8">GND</text>
<text x="129.5" y="180.8">GND</text>
<text x="137.1" y="180.8">GND</text>
<text x="147.3" y="180.8">GND</text>
<text x="218.5" y="180.8">GND</text>
</g>
<g font-size="2.3" fill="#0e0e0e">
<text x="37.8" y="25.7">J1</text>
<text x="101.4" y="33.3">U2</text>
<text x="170.1" y="33.3">U3</text>
<text x="238.8" y="30.8">U1</text>
<text x="275.7" y="30.5">R1</text>
<text x="275.7" y="33.1">4.7K</text>
<text x="83.6" y="40.9">C2</text>
<text x="152.3" y="40.9">C3</text>
<text x="203.2" y="40.9">J2</text>
<text x="218.4" y="38.4">C1</text>
<text x="218.4" y="40.9">0.1uF</text>
<text x="83.6" y="43.5">0.1uF</text>
<text x="152.3" y="43.5">0.1uF</text>
<text x="170.1" y="46">MCP4725</text>
<text x="37.8" y="51.1">1X08</text>
<text x="101.4" y="48.6">SI7006-A20</text>
<text x="203.2" y="51.1">1X02</text>
<text x="238.8" y="48.6">MMA8652FC</text>
<text x="268.8" y="50.9">C4</text>
<text x="268.8" y="53.4">0.1uF</text>
<text x="23.8" y="78.9">R2</text>
<text x="23.8" y="81.4">4.7K</text>
<text x="31.5" y="78.9">R3</text>
<text x="31.5" y="81.4">4.7K</text>
<text x="45.5" y="81.7">J3</text>
<text x="268.1" y="83.9">R4</text>
<text x="275.7" y="83.9">R5</text>
<text x="149.5" y="87.2">C5</text>
<text x="231.1" y="84.2">U4</text>
<text x="268.1" y="86.5">4.7K</text>
<text x="275.7" y="86.5">4.7K/DNP</text>
<text x="149.5" y="93.9">0.1uF</text>
<text x="182.3" y="94.9" transform="rotate(-90 182.3 94.9)">4.7K/DNP</text>
<text x="186.6" y="91.6">R6</text>
<text x="191.5" y="95.9" transform="rotate(-90 191.5 95.9)">4.7K/DNP</text>
<text x="194.3" y="91.6">R7</text>
<text x="213.4" y="94.4">C6</text>
<text x="129.4" y="99.4">R9</text>
<text x="129.4" y="102">10K</text>
<text x="137" y="96.9">R8</text>
<text x="137" y="99.4">10K</text>
<text x="152.3" y="96.9">U5</text>
<text x="213.4" y="96.9">0.1uF</text>
<text x="231.1" y="102">BH1745NUC-E2</text>
<text x="275.7" y="101.7">R10</text>
<text x="275.7" y="104.3">1K</text>
<text x="256.3" y="126.2">R11</text>
<text x="256.3" y="131.3">0R</text>
<text x="45.5" y="137.6">20x2</text>
<text x="152.3" y="132.5">TCA8418RTWR</text>
<text x="256.3" y="133.8">R12</text>
<text x="271.6" y="133.1">C7</text>
<text x="249" y="140.2">J4</text>
<text x="256.3" y="138.9">0R/DNP</text>
<text x="271.6" y="139.7">0.1uF</text>
<text x="104" y="155.4">U6</text>
<text x="111.6" y="155.4">TLV1117-3.3V</text>
<text x="139.3" y="156.7">R13</text>
<text x="141.9" y="161.8">1K</text>
<text x="172.4" y="156.5">LED1</text>
<text x="185.1" y="156.7">R14</text>
<text x="185.1" y="161.8">470R</text>
<text x="48" y="163.1">J5</text>
<text x="90.7" y="167.9">C8</text>
<text x="98.4" y="167.9">C9</text>
<text x="134" y="167.9">C10</text>
<text x="141.6" y="167.9">C11</text>
<text x="151.3" y="165.4">LED2</text>
<text x="151.3" y="167.9">GREEN</text>
<text x="185.1" y="164.3">R15</text>
<text x="226.6" y="162.8">POT1</text>
<text x="249" y="165.6">1X08</text>
<text x="256.3" y="166.9">R16</text>
<text x="48" y="173.2">1X02/DNP</text>
<text x="90.7" y="170.4">0.1uF</text>
<text x="98.4" y="170.4">4.7uF</text>
<text x="134" y="170.4">4.7uF</text>
<text x="141.6" y="170.4">0.1uF</text>
<text x="185.1" y="169.4">470R</text>
<text x="185.1" y="172">R17</text>
<text x="256.3" y="172">0R</text>
<text x="172.4" y="179.5">RGB</text>
<text x="185.1" y="177">470R</text>
<text x="256.3" y="174.5">R18</text>
<text x="256.3" y="179.6">0R/DNP</text>
</g>
</svg>
